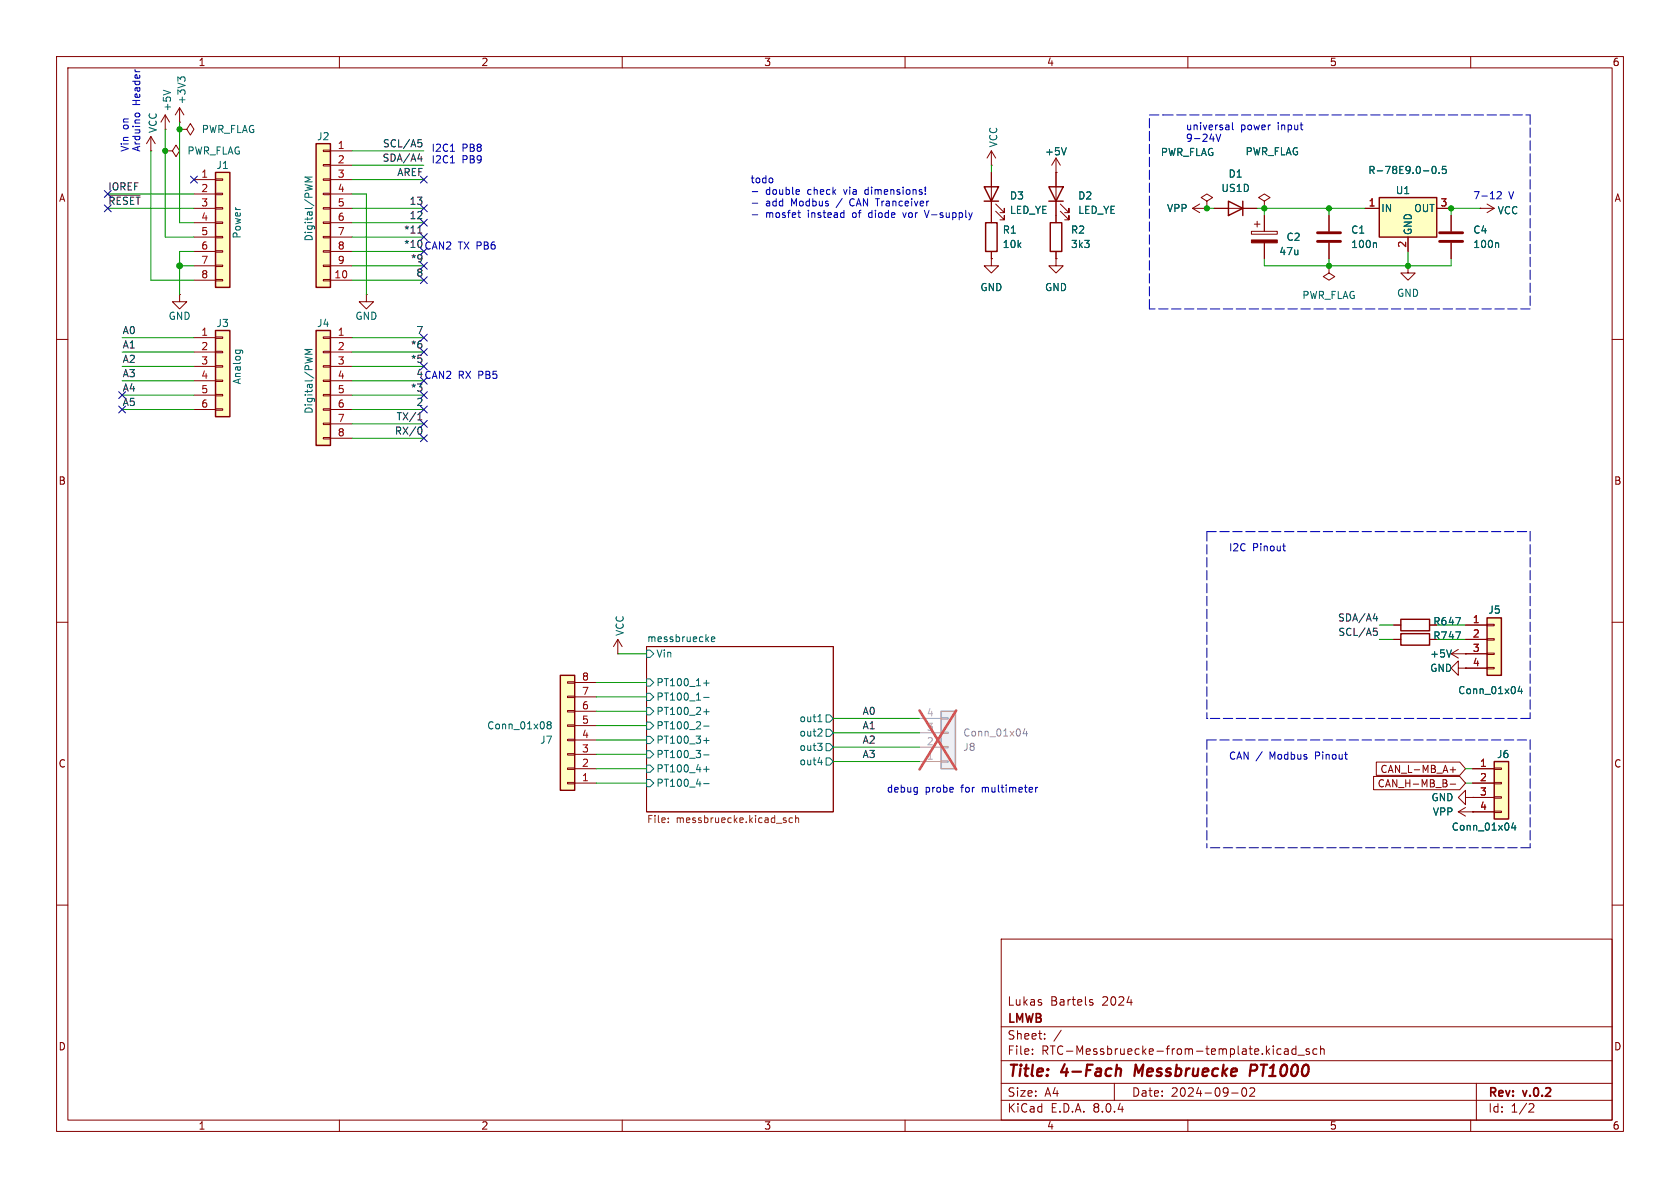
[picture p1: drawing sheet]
<svg xmlns="http://www.w3.org/2000/svg" width="297mm" height="210mm" viewBox="0 0 297 210" stroke-linecap="round" stroke-linejoin="round" font-family="sans-serif">
<g fill="none" stroke="#840000" stroke-width=".18">
<path d="M10 10h277v190h-277zM12 12h273v186h-273zM60 10v2M110 10v2M160 10v2M210 10v2M260 10v2M10 60h2M285 60h2M10 110h2M114.3 114.3h33v29.2h-33zM285 110h2"/>
<path d="M10 160h2M285 160h2M177 166h108v32h-108zM192.8 177.2l.4 .1v.2l-.2 .2h-.3M192.8 176.7l.4 .1M60 198v2M110 198v2M160 198v2M177 194.5h108M177 191.5h108M177 187.5h108M177 181.5h108"/>
<path d="M182.5 186.3v.1M182.5 185.5v.1M184.7 183.6v.1M184.7 182.8v.1M187.6 182.1l-1.3 2M197 191.5v3M210 198v2M217.7 193.2h1.2M219.7 192.4l.2-.1a.81 .81 0 0 1 .6 .6 .81 .81 0 0 1-.3 .8l-.2 .1a.81 .81 0 0 1-.3-1.4zM221 192.4l.5-.1 .2 .1 .1 .3-.9 1.1h.9M226.5 185.5l-.5-.1-.3 .3v.4l.2 .2h.6M227.1 185.5h.6v.9"/>
<path d="M227.7 185.8h-.5a.29 .29 0 0 0-.2 .3 .29 .29 0 0 0 .2 .3l.5-.1M229.1 185.5l-.4-.1-.3 .3v.4l.1 .2h.6M229.1 184.9v1.5M229.5 186.5h1.1M231.5 185.5l-.4-.1-.2 .2 .1 .2 .5 .2v.3h-.6M232.8 185.5l-.4-.1-.3 .3v.4l.1 .2h.6M233.5 185.5l.2-.1 .3 .1 .1 .9M233.5 184.9v1.5M260 198v2M261 191.5v6.5M270.5 195.1l.5 .1 .2 .3-1 1.1h1"/>
</g>
<path d="M197.7 188.9l.4 .1 .1 .2-.1 1M200.8 188.2l-.3 2M221.9 188.2h-.7l-.3 2M222 189.2l-1 .1" fill="none" stroke="#840000" stroke-width=".4"/>
<g fill="none" stroke="#006464" stroke-width=".18">
<path d="M114.3 114.9h.6l.7 .7-.7 .6h-.6zM125.8 113l.6-.1-.1-.3h-.3l-.2 .2v.6h.5M114.3 135.3h.6l.7 .6-.7 .6h-.6zM114.3 137.8h.6l.7 .6-.7 .7h-.6zM114.3 132.7h.6l.7 .7-.7 .6h-.6zM114.3 130.2h.6l.7 .6-.7 .6h-.6zM114.3 122.6h.6l.7 .6-.7 .6h-.6zM114.3 120h.6l.7 .7-.7 .6h-.6zM114.3 125.1h.6l.7 .6-.7 .7h-.6zM114.3 127.6h.6l.7 .7-.7 .6h-.6zM124.4 136h1M124.4 138.5h1"/>
<path d="M124.4 133.4h1M124.4 130.9h1M124.4 123.3h1M124.4 120.7h1M124.4 125.8h1M124.4 128.4h1M124.9 120.3v.9M124.9 125.3v1M124.9 130.4v1M124.9 135.5v1M144.5 131.4h.8l-.4 .5M144.6 134.8h.8"/>
<path d="M144.6 127.6h.7M144.8 126.5l.2-.2v1.3M145.2 131.9l.1 .2-.1 .5M145.2 128.9l.1 .2v.3l-.8 .7h.8M146 131.4h.7l.6 .7-.6 .6h-.7zM146 134h.7l.6 .6-.6 .7h-.7zM146 126.4h.7l.6 .6-.6 .6h-.7zM146 128.9h.7l.6 .6-.6 .7h-.7z"/>
</g>
<path d="M118.1 145.3v.1M118.1 144.6v.2M138.8 145l.2 .2-.2 .2M138.8 144.6h.2M140.1 144.6h-.4l-.2 .2 .1 .6h.5M140.6 144.7l.2-.1h.3l.1 .8M140.6 144.1v1.3" fill="none" stroke="#725600" stroke-width=".18"/>
<path d="M243.8 34.9h10.2v7h-10.2z" fill="#ffffc2"/>
<path d="M243.8 34.9h10.2v7h-10.2z" fill="none" stroke="#840000" stroke-width=".25"/>
<path d="M241.3 36.8h2.5M254 36.8h2.5M248.9 41.9v2.6M256.5 115.6l1.3 .7M256.5 115.6h2.6M257.8 118.1v-1.3l-1.3 1.3 1.3 1.3v-1.3h1.3M257.8 114.8l-1.3 .8M259.1 115.6h.1M259.1 118.1h.1" fill="none" stroke="#840000" stroke-width=".18"/>
<path d="M253.3 29.5l.2-.1a.68 .68 0 0 1 .4 .6 .68 .68 0 0 1-.4 .7l-.2-.1-.1-.4zM254.4 30.6v.1M255.6 29.4h-.6v.6l.1-.1 .5 .1 .1 .1-.1 .5-.1 .1-.5-.1M256.6 114.9l-.4 1.2" fill="none" stroke="#006464" stroke-width=".18"/>
<path d="M262.9 109.2h2.5v10.2h-2.5z" fill="#ffffc2"/>
<g fill="none" stroke="#840000" stroke-width=".18">
<path d="M64.8 52.1v1.2h1.2l-1.2 1.3-1.3-1.3h1.3M64.8 52.1h.1M234.9 47v1.3l1.1 .6-1.1 .6-1-.6 1-.6M234.9 47h.1M259.1 110.5h3.8M259.1 113h3.8M259.1 115.6h3.8M259.1 118.1h3.8M262.9 118h1.3v.2h-1.3zM262.9 115.4h1.3v.3h-1.3zM262.9 112.9h1.3v.3h-1.3zM262.9 110.4h1.3v.2h-1.3z"/>
<path d="M257.8 143.5l1.3 .8M257.8 143.5h2.5M259.1 141v-1.3l-1.3 1.3 1.3 1.2v-1.2h1.2M259.1 142.7l-1.3 .8M260.3 141h.1M260.3 143.5h.1"/>
</g>
<path d="M262.9 109.2h2.5v10.2h-2.5z" fill="none" stroke="#840000" stroke-width=".25"/>
<path d="M268.7 121.3l-.3 .9h.8M269 121.8v.8" fill="none" stroke="#006464" stroke-width=".18"/>
<path d="M264.2 134.6h2.5v10.2h-2.5z" fill="#ffffc2"/>
<path d="M260.3 135.9h3.9M260.3 138.4h3.9M264.2 138.3h1.2v.3h-1.2zM264.2 135.8h1.2v.2h-1.2zM260.3 141h3.9M260.3 143.5h3.9M264.2 143.4h1.2v.2h-1.2zM264.2 140.8h1.2v.3h-1.2z" fill="none" stroke="#840000" stroke-width=".18"/>
<path d="M264.2 134.6h2.5v10.2h-2.5z" fill="none" stroke="#840000" stroke-width=".25"/>
<path d="M267.5 145.4l-.3 .9h.8M267.8 145.9v.9" fill="none" stroke="#006464" stroke-width=".18"/>
<path d="M38.1 30.5h2.5v20.3h-2.5z" fill="#ffffc2"/>
<g fill="none" stroke="#840000" stroke-width=".18">
<path d="M29.2 26.7h1.3l.6-1 .6 1-.6 1-.6-1M29.2 26.7h.1M31.7 22.9h1.3l.7-1.1 .6 1.1-.6 1-.7-1M31.7 22.9h.1M34.3 31.8h3.8M34.3 34.3h3.8M34.3 36.8h3.8M34.3 39.4h3.8M38.1 39.2h1.3v.3h-1.3zM38.1 36.7h1.3v.3h-1.3zM38.1 34.2h1.3v.2h-1.3zM38.1 31.6h1.3v.3h-1.3z"/>
<path d="M234.9 38.1v2.8M34.3 41.9h3.8M34.3 44.5h3.8M34.3 47h3.8M34.3 49.5h3.8M38.1 49.4h1.3v.3h-1.3zM38.1 46.9h1.3v.2h-1.3zM38.1 44.3h1.3v.3h-1.3zM38.1 41.8h1.3v.2h-1.3zM234.9 42.9v2.8M248.9 47v1.3h1.3l-1.3 1.2-1.3-1.2h1.3M248.9 47h.1"/>
<path d="M109.2 115.6h.1M109.2 113l-.7 1.3M109.2 113v2.6M109.2 113l.8 1.3"/>
</g>
<path d="M38.1 30.5h2.5v20.3h-2.5z" fill="none" stroke="#840000" stroke-width=".25"/>
<path d="M232.9 42.7h4.1M232.9 41.1h4.1" fill="none" stroke="#840000" stroke-width=".51"/>
<path d="M243.2 42.9l.1 .2v.7" fill="none" stroke="#006464" stroke-width=".18"/>
<path d="M99.1 119.4h2.5v20.3h-2.5z" fill="#ffffc2"/>
<g fill="none" stroke="#840000" stroke-width=".18">
<path d="M31.7 19.1l-.7 1.2M31.7 19.1v2.5M31.7 19.1l.8 1.2M26.7 26.7h.1M26.7 24.1l-.8 1.3M26.7 24.1v2.6M26.7 24.1l.7 1.3M29.2 22.9h.1M29.2 20.3l-.8 1.3M29.2 20.3v2.6M29.2 20.3l.8 1.3M31.7 21.6h.1"/>
<path d="M175.3 29.2h.1M175.3 26.7v2.5M175.3 30.5v8.9M175.3 26.7l-.8 1.2M175.3 26.7l.7 1.2M176 37.3l1.5 1.6v-.8v.8h-.7M176 36.1l1.5 1.5v-.8v.8h-.7M210.8 36.8l1.3 .8M210.8 36.8h2.6M212.1 36.1l-1.3 .7M213.4 35.6l1-.7-1-.6-1.1 .6 1.1 .7v1.2M213.4 36.8h.1"/>
<path d="M214.6 36.8h7.6M221.7 39.6h1.1M222.2 39.1v1M223.5 35.6l1-.7-1-.6-1 .6 1 .7v1.2M223.5 36.8h.1M223.5 38.1v2.8M256.5 38.1v2.8M31.7 52.1v1.2h1.3l-1.3 1.3-1.2-1.3h1.2M31.7 52.1h.1M175.3 45.7v1.3h1.2l-1.2 1.3-1.3-1.3h1.3M175.3 45.7h.1M175.3 44.5v1.2"/>
<path d="M221.2 40.9h4.6v.5h-4.6zM223.5 42.9v2.8M256.5 42.9v2.8M246.4 110.5h1.2M252.7 110.5h1.3M100.3 120.5h1.3v.3h-1.3zM100.3 123.1h1.3v.2h-1.3zM100.3 125.6h1.3v.3h-1.3zM100.3 128.1h1.3v.3h-1.3zM100.3 130.7h1.3v.2h-1.3zM100.3 133.2h1.3v.3h-1.3zM100.3 135.8h1.3v.2h-1.3z"/>
<path d="M100.3 138.3h1.3v.3h-1.3zM101.6 138.4h3.8M101.6 135.9h3.8M101.6 133.4h3.8M101.6 130.8h3.8M101.6 128.3h3.8M101.6 125.7h3.8M101.6 123.2h3.8M101.6 120.7h3.8"/>
</g>
<path d="M174 33h2.5l-1.2 2.6zM174 35.6h2.5M174.2 39.4h2.1v5.1h-2.1zM217.2 35.6l2.5 1.2-2.5 1.3zM219.7 35.6v2.5M99.1 119.4h2.5v20.3h-2.5zM247.6 109.5h5.1v2h-5.1z" fill="none" stroke="#840000" stroke-width=".25"/>
<path d="M28.9 16l1.2 .4M31.9 14l-.5-.4v.8M31.9 13.8l.3-.2h.3l.2 .2M264.8 42.9l.1 .2v.7M97 128.1l-.3-.2 .3-.3h.2l.2 .2-.2 .3M97 128.1l-.3 .3 .1 .3 .2 .1h.3l.1-.2v-.4l-.2-.1M97 128.1h.2" fill="none" stroke="#006464" stroke-width=".18"/>
<path d="M221.2 42.4h4.6v.5h-4.6z" fill="#840000" stroke="#840000" stroke-width=".18"/>
<path d="M254.5 42.7h4.1M254.5 41.1h4.1" fill="none" stroke="#840000" stroke-width=".51"/>
<path d="M166.4 125.7h2.5v10.2h-2.5z" fill="#f0f0f0"/>
<path d="M162.6 134.6h3.8M162.6 132.1h3.8M162.6 129.5h3.8M162.6 127h3.8M166.4 126.9h1.2v.2h-1.2zM166.4 129.4h1.2v.3h-1.2zM166.4 132h1.2v.2h-1.2zM166.4 134.5h1.2v.2h-1.2z" fill="none" stroke="#a1a1a1" stroke-width=".18"/>
<path d="M166.4 125.7h2.5v10.2h-2.5z" fill="none" stroke="#a1a1a1" stroke-width=".25"/>
<path d="M181.2 128.8l-.3 .9h.8M181.5 129.3v.8" fill="none" stroke="#989898" stroke-width=".18"/>
<path d="M162.6 125.6l6.4 10.4M169 125.6l-6.4 10.4" fill="none" stroke="#e65255" stroke-width=".46"/>
<path d="M38.1 58.4h2.5v15.3h-2.5z" fill="#ffffc2"/>
<path d="M34.3 59.7h3.8M38.1 59.6h1.3v.2h-1.3zM34.3 62.2h3.8M34.3 64.8h3.8M34.3 67.3h3.8M34.3 69.9h3.8M34.3 72.4h3.8M38.1 72.3h1.3v.2h-1.3zM38.1 69.7h1.3v.3h-1.3zM38.1 67.2h1.3v.2h-1.3zM38.1 64.6h1.3v.3h-1.3zM38.1 62.1h1.3v.3h-1.3z" fill="none" stroke="#840000" stroke-width=".18"/>
<path d="M38.1 58.4h2.5v15.3h-2.5z" fill="none" stroke="#840000" stroke-width=".25"/>
<path d="M41.6 61.9h1.1l.2 .2M41.7 61.9l-.1 .4M42.4 61.9l.1 .4" fill="none" stroke="#006464" stroke-width=".18"/>
<path d="M55.9 58.4h2.5v20.3h-2.5z" fill="#ffffc2"/>
<g fill="none" stroke="#840000" stroke-width=".18">
<path d="M186.7 30.5h.1M186.7 27.9l-.8 1.3M186.7 27.9v2.6M186.7 27.9l.8 1.3M261.6 36.8h.1M261.6 36.8h2.6M262.9 36.1l1.3 .7M264.2 36.8l-1.3 .8M57.1 59.6h1.3v.2h-1.3zM58.4 59.7h3.8M57.1 77.3h1.3v.3h-1.3zM57.1 74.8h1.3v.3h-1.3z"/>
<path d="M57.1 72.3h1.3v.2h-1.3zM57.1 69.7h1.3v.3h-1.3zM57.1 67.2h1.3v.2h-1.3zM57.1 64.6h1.3v.3h-1.3zM57.1 62.1h1.3v.3h-1.3zM58.4 62.2h3.8M58.4 64.8h3.8M58.4 67.3h3.8M58.4 69.9h3.8M58.4 72.4h3.8M58.4 74.9h3.8M58.4 77.5h3.8"/>
</g>
<path d="M55.9 58.4h2.5v20.3h-2.5z" fill="none" stroke="#840000" stroke-width=".25"/>
<path d="M188.5 26.1l-.4 1.3M55.2 61.8h-1.3l.9 .4-.9 .4h1.3" fill="none" stroke="#006464" stroke-width=".18"/>
<path d="M55.9 25.4h2.5v25.4h-2.5z" fill="#ffffc2"/>
<g fill="none" stroke="#840000" stroke-width=".18">
<path d="M57.1 39.2h1.3v.3h-1.3zM57.1 36.7h1.3v.3h-1.3zM57.1 34.2h1.3v.2h-1.3zM57.1 31.6h1.3v.3h-1.3zM57.1 29.1h1.3v.2h-1.3zM57.1 26.5h1.3v.3h-1.3zM58.4 26.7h3.8M58.4 29.2h3.8M58.4 31.8h3.8M58.4 34.3h3.8M58.4 36.8h3.8M58.4 39.4h3.8"/>
<path d="M175.3 30.5v2.5M175.3 35.6v3.8M186.7 30.5h.1M186.7 30.5v8.9M187.5 37.3l1.5 1.6v-.8v.8h-.8M187.5 36.1l1.5 1.5v-.8v.8h-.8M213.4 36.8h.1M214.6 36.8h2.6M219.7 36.8h2.5M223.5 36.8h.1M223.5 38.1v2.8M234.9 38.1v2.8"/>
<path d="M241.3 36.8h2.5M254 36.8h2.5M256.5 38.1v2.8M261.6 36.8h.1M57.1 49.4h1.3v.3h-1.3zM57.1 46.9h1.3v.2h-1.3zM57.1 44.3h1.3v.3h-1.3zM57.1 41.8h1.3v.2h-1.3zM58.4 49.5h3.8M58.4 41.9h3.8M58.4 44.5h3.8M58.4 47h3.8"/>
<path d="M175.3 45.7h.1M175.3 44.5v1.2M186.7 45.7v1.3h1.3l-1.3 1.3-1.3-1.3h1.3M186.7 45.7h.1M186.7 44.5v1.2M223.5 42.9v2.8M234.9 42.9v2.8M248.9 41.9v2.6M256.5 42.9v2.8M246.4 113h1.2M246.4 110.5h1.2M252.7 113h1.3"/>
<path d="M252.7 110.5h1.3M259.1 118.1h.1M259.1 115.6h.1M259.1 113h3.8M259.1 110.5h3.8M259.1 115.6h3.8M259.1 118.1h3.8M242.8 137.3h15.3l1 1.1-1 1.2h-15.3zM243.3 134.7h14.8l1 1.2-1 1.2h-14.8zM256.4 138.6h.9M256.4 136.1h.9M256.9 135.6v1"/>
<path d="M260.3 135.9h3.9M260.3 138.4h3.9M260.3 143.5h.1M260.3 141h.1M260.3 141h3.9M260.3 143.5h3.9"/>
</g>
<path d="M55.9 25.4h2.5v25.4h-2.5zM185.4 33h2.6l-1.3 2.6zM185.4 35.6h2.6M185.7 39.4h2v5.1h-2zM247.6 112h5.1v2h-5.1z" fill="none" stroke="#840000" stroke-width=".25"/>
<path d="M55.2 31.3h-1.3l.9 .4-.9 .4h1.3M188.5 26.1l-.4 1.3M253.3 29.5l.2-.1a.68 .68 0 0 1 .4 .6 .68 .68 0 0 1-.4 .7l-.2-.1-.1-.4zM254.4 30.6v.1M255.6 29.4h-.6v.6l.1-.1 .5 .1 .1 .1-.1 .5-.1 .1-.5-.1M243.2 42.9l.1 .2v.7M264.8 42.9l.1 .2v.7M256.6 114.9l-.4 1.2M268.7 121.3l-.3 .9h.8M269 121.8v.8M267.5 145.4l-.3 .9h.8M267.8 145.9v.9" fill="none" stroke="#006464" stroke-width=".18"/>
<g fill="none" stroke="#0f0f0f" stroke-width=".18">
<path d="M19.3 34.5h5.5M73.9 28.1h.7M73.9 24.7h.6M74 25.2h.3l.3 .2-.1 .4-.5 .2M74.5 27.7v.8M73.9 41.2h.7M73.9 74.2h.7M74 73.3l.2-.3v1.2M74.2 75.5a.68 .68 0 0 1 .4 .6 .68 .68 0 0 1-.4 .7M242.8 109.4h.8M242.8 111.1h.6M243 111.5h.3l.2 .3-.1 .5h-.4"/>
<path d="M243.4 108.9v.9"/>
</g>
<g fill="none" stroke="#0000c2" stroke-width=".18">
<path d="M23.9 20.4v-.3l.2-.1 .5 .1 .1 .3M79.6 26.8h.8M79.6 28.8h.8M133 33.9h1M133 35.9h1M133 38h1M136.6 31.6v.6M141 37.6h.5M141.2 33.5l.1 .3-.6 .1M141.2 38.3l.3 .1M141.3 34.3l-.1 .1M149.1 37.6l.1 .1"/>
<path d="M149.2 37.2v1.2M149.2 38.4h-.1M159.6 37.6l.3 .8M163.4 37.2l.4 1.2M163.6 34.2v.2M163.6 33.1v.8M215 23.7l.4 1.3 .4-1.3M217.1 22.1l.2 .2v.6M217.3 22.9h-.5M217.3 22.4l-.5 .1M217.9 21.7v1.1l.2 .1M264.7 34l.5-.1 .2 .3-.8 .9h.8"/>
<path d="M226.8 96.5h.4M227 97.3l.2 .1M162 139.2h.2M162.2 139.2l-.1 1.1M162.2 140h-.2M183.1 139.2v.8M183.5 139.2l-.4 .2"/>
</g>
<g fill="none" stroke="#0000c2" stroke-width=".18" stroke-dasharray="1.7 .6">
<path d="M203.2 20.3h2.5M205.7 20.3h64.8M270.5 20.3v34.3M203.2 54.6v-34.3M270.5 54.6h-67.3M213.4 94h57.1M213.4 94v33M270.5 94v33M213.4 130.8h57.1M213.4 127h.1M213.4 130.8v19.1M270.5 130.8v19.1"/>
<path d="M270.5 127h-57.1M270.5 149.9h-57.1"/>
</g>
<g fill="none" stroke="#009600" stroke-width=".18">
<path d="M19 34.3h15.3M19 36.8h15.3M26.7 26.7v22.8h7.6M29.2 22.9v19h5.1M31.7 21.6v17.8h2.6M62.2 34.3h2.6v17.8M62.2 39.4h12.7M62.2 26.7h12.7M62.2 36.8h12.7M62.2 31.8h12.7M62.2 29.2h12.7M175.3 29.2v1.3"/>
<path d="M213.4 36.8h1.2M222.2 36.8h19.1M223.5 36.8v1.3M234.9 36.8v1.3M261.6 36.8h-5.1v1.3M21.6 59.7h12.7M31.7 47h2.6M34.3 44.5h-2.6v7.6M62.2 59.7h12.7M62.2 47h12.7M62.2 44.5h12.7M62.2 41.9h12.7"/>
<path d="M62.2 49.5h12.7M223.5 45.7v1.3h33v-1.3M234.9 45.7v1.3M248.9 44.5v2.5M21.6 62.2h12.7M21.6 64.8h12.7M21.6 72.4h12.7M21.6 67.3h12.7M21.6 69.9h12.7M62.2 62.2h12.7M62.2 64.8h12.7M62.2 77.5h12.7"/>
<path d="M62.2 72.4h12.7M62.2 74.9h12.7M62.2 67.3h12.7M62.2 69.9h12.7M109.2 115.6h5.1M243.8 113h2.6M243.8 110.5h2.6M254 113h5.1M254 110.5h5.1M105.4 138.4h8.9M105.4 128.3h8.9M105.4 130.8h8.9"/>
<path d="M105.4 133.4h8.9M105.4 125.7h8.9M105.4 123.2h8.9M105.4 120.7h8.9M105.4 135.9h8.9M147.3 134.6h15.3M147.3 129.5h15.3M147.3 132.1h15.3M147.3 127h15.3M259.1 138.4h1.2M259.1 135.9h1.2"/>
</g>
<g fill="none" stroke="#000084" stroke-width=".18">
<path d="M18.4 33.7l1.3 1.2M18.4 36.2l1.3 1.2M19.7 33.7l-1.3 1.2M19.7 36.2l-1.3 1.2M33.7 31.1l1.2 1.3M34.9 31.1l-1.2 1.3M74.3 36.2l1.2 1.2M74.3 31.1l1.2 1.3M74.3 38.8l1.2 1.2M75.5 36.2l-1.2 1.2M75.5 31.1l-1.2 1.3M75.5 38.8l-1.2 1.2"/>
<path d="M74.3 43.8l1.2 1.3M74.3 41.3l1.2 1.2M74.3 46.4l1.2 1.2M74.3 48.9l1.2 1.2M74.3 59.1l1.2 1.2M75.5 43.8l-1.2 1.3M75.5 41.3l-1.2 1.2M75.5 46.4l-1.2 1.2M75.5 48.9l-1.2 1.2M75.5 59.1l-1.2 1.2M21 71.8l1.2 1.2M21 69.2l1.2 1.3"/>
<path d="M22.2 71.8l-1.2 1.2M22.2 69.2l-1.2 1.3M74.3 66.7l1.2 1.2M74.3 74.3l1.2 1.2M74.3 64.2l1.2 1.2M74.3 61.6l1.2 1.2M74.3 69.2l1.2 1.3M74.3 71.8l1.2 1.2M74.3 76.9l1.2 1.2M75.5 66.7l-1.2 1.2M75.5 74.3l-1.2 1.2M75.5 64.2l-1.2 1.2"/>
<path d="M75.5 61.6l-1.2 1.2M75.5 69.2l-1.2 1.3M75.5 71.8l-1.2 1.2M75.5 76.9l-1.2 1.2"/>
</g>
<g fill="#009600" stroke="#009600" stroke-width=".18">
<circle cx="31.7" cy="22.9" r=".46"/>
<circle cx="256.5" cy="36.8" r=".46"/>
<circle cx="248.9" cy="47" r=".46"/>
<circle cx="234.9" cy="47" r=".46"/>
<circle cx="234.9" cy="36.8" r=".46"/>
<circle cx="31.8" cy="47" r=".51"/>
<circle cx="29.2" cy="26.7" r=".46"/>
<circle cx="213.4" cy="36.8" r=".46"/>
<circle cx="223.5" cy="36.8" r=".46"/>
</g>
<g font-size="2.8" fill="#840000">
<text x="178" y="190.9">Title:</text>
<text x="187.7" y="190.9">4-Fach</text>
<text x="201.4" y="190.9">Messbruecke</text>
<text x="222.6" y="190.9">PT1000</text>
</g>
<g font-size="2.1" fill="#840000">
<text x="178" y="178">Lukas</text>
<text x="185.7" y="178">Bartels</text>
<text x="194.9" y="178">2024</text>
<text x="178" y="184">Sheet:</text>
<text x="178" y="181.2">LMWB</text>
<text x="178" y="186.7">File:</text>
<text x="184.1" y="186.7">RTC-Messbruecke-from-template.kicad_sch</text>
<text x="178" y="196.9">KiCad</text>
<text x="178" y="194.1">Size:</text>
<text x="184.7" y="194.1">A4</text>
<text x="185.7" y="196.9">E.D.A.</text>
<text x="193.3" y="196.9">8.0.4</text>
<text x="200" y="194.1">Date:</text>
<text x="207" y="194.1">2024-09-02</text>
<text x="263" y="194.3">Rev:</text>
<text x="263" y="196.9">Id:</text>
<text x="267.1" y="196.9">1/2</text>
<text x="269.4" y="194.3">v.0.2</text>
</g>
<g font-size="1.8" fill="#840000">
<text x="35" y="11.9">1</text>
<text x="85" y="11.9">2</text>
<text x="135" y="11.9">3</text>
<text x="185" y="11.9">4</text>
<text x="235" y="11.9">5</text>
<text x="285" y="11.9">6</text>
<text x="10.3" y="35.9">A</text>
<text x="285.3" y="35.9">A</text>
<text x="10.3" y="85.9">B</text>
<text x="285.3" y="85.9">B</text>
<text x="10.3" y="135.9">C</text>
<text x="243.9" y="136.8">CAN_L-MB_A+</text>
<text x="285.3" y="135.9">C</text>
<text x="243.5" y="139.4">CAN_H-MB_B-</text>
<text x="10.3" y="185.9">D</text>
<text x="285.3" y="185.9">D</text>
<text x="35" y="199.9">1</text>
<text x="85" y="199.9">2</text>
<text x="135" y="199.9">3</text>
<text x="185" y="199.9">4</text>
<text x="235" y="199.9">5</text>
<text x="285" y="199.9">6</text>
</g>
<g font-size="1.8" fill="#0000c2">
<text x="23" y="22.9" transform="rotate(-90 23 22.9)">on</text>
<text x="25" y="18.7" transform="rotate(-90 25 18.7)">Header</text>
<text x="209.5" y="23.1">universal</text>
<text x="219.3" y="23.1">power</text>
<text x="226" y="23.1">input</text>
<text x="23" y="26.9" transform="rotate(-90 23 26.9)">Vin</text>
<text x="25" y="26.9" transform="rotate(-90 25 26.9)">Arduino</text>
<text x="76.2" y="26.9">I2C1</text>
<text x="76.2" y="29">I2C1</text>
<text x="81.7" y="26.9">PB8</text>
<text x="81.7" y="29">PB9</text>
<text x="209.5" y="25.2">9-24V</text>
<text x="132.6" y="32.6">todo</text>
<text x="135.3" y="34.6">double</text>
<text x="142.9" y="34.6">check</text>
<text x="149.5" y="34.6">via</text>
<text x="153.4" y="34.6">dimensions!</text>
<text x="260.3" y="35.3">7-12</text>
<text x="266.7" y="35.3">V</text>
<text x="135.3" y="36.7">add</text>
<text x="135.3" y="38.7">mosfet</text>
<text x="139.9" y="36.7">Modbus</text>
<text x="142.9" y="38.7">instead</text>
<text x="148.2" y="36.7">/</text>
<text x="150.7" y="36.7">CAN Tranceiver</text>
<text x="151" y="38.7">of</text>
<text x="154" y="38.7">diode</text>
<text x="160.3" y="38.7">vor</text>
<text x="164.4" y="38.7">V-supply</text>
<text x="71.3" y="43.9">*10 CAN2</text>
<text x="81" y="44.2">TX PB6</text>
<text x="73.5" y="66.8">4 CAN2</text>
<text x="81" y="67.1">RX PB5</text>
<text x="217.2" y="97.5">I2C</text>
<text x="221.4" y="97.5">Pinout</text>
<text x="217.2" y="134.4">CAN /</text>
<text x="224.5" y="134.4">Modbus</text>
<text x="232.8" y="134.4">Pinout</text>
<text x="156.7" y="140.3">debug</text>
<text x="163.5" y="140.3">probe</text>
<text x="170" y="140.3">for</text>
<text x="173.9" y="140.3">multimeter</text>
</g>
<g font-size="1.8" fill="#006464">
<text x="27.9" y="23.6" transform="rotate(-90 27.9 23.6)">VCC</text>
<text x="30.4" y="19.8" transform="rotate(-90 30.4 19.8)">+5V</text>
<text x="33" y="18.5" transform="rotate(-90 33 18.5)">+3V3</text>
<text x="35.6" y="23.7">PWR_FLAG</text>
<text x="33" y="27.5">PWR_FLAG</text>
<text x="56" y="25">J2</text>
<text x="176.5" y="26.2" transform="rotate(-90 176.5 26.2)">VCC</text>
<text x="184.7" y="27.7">+5V</text>
<text x="205.1" y="27.8">PWR_FLAG</text>
<text x="220.1" y="27.7">PWR_FLAG</text>
<text x="38.2" y="30.1">J1</text>
<text x="178.4" y="35.5">D3</text>
<text x="190.5" y="35.5">D2</text>
<text x="215.8" y="34.1">US1D</text>
<text x="217.1" y="31.6">D1</text>
<text x="241.8" y="31">R-78E9.0-0.5</text>
<text x="246.7" y="34.5">U1</text>
<text x="177.2" y="41.5">R1</text>
<text x="178.4" y="38">LED_YE</text>
<text x="189.2" y="41.5">R2</text>
<text x="190.5" y="38">LED_YE</text>
<text x="206.2" y="37.7">VPP</text>
<text x="238.8" y="41.5">C1</text>
<text x="244.1" y="37.7">IN</text>
<text x="249.8" y="41.7" transform="rotate(-90 249.8 41.7)">GND</text>
<text x="249.9" y="37.7">OUT</text>
<text x="260.4" y="41.5">C4</text>
<text x="264.7" y="38.1">VCC</text>
<text x="42.8" y="42.3" transform="rotate(-90 42.8 42.3)">Power</text>
<text x="55.5" y="42.8" transform="rotate(-90 55.5 42.8)">Digital/PWM</text>
<text x="177.2" y="44">10k</text>
<text x="189.2" y="44">3k3</text>
<text x="226.1" y="45.3">47u</text>
<text x="227.3" y="42.8">C2</text>
<text x="238.8" y="44">100n</text>
<text x="260.4" y="44">100n</text>
<text x="173.2" y="51.7">GND</text>
<text x="184.7" y="51.7">GND</text>
<text x="230.1" y="53.1">PWR_FLAG</text>
<text x="246.9" y="52.7">GND</text>
<text x="29.7" y="56.7">GND</text>
<text x="38.2" y="58">J3</text>
<text x="56" y="58">J4</text>
<text x="62.7" y="56.7">GND</text>
<text x="42.8" y="68" transform="rotate(-90 42.8 68)">Analog</text>
<text x="55.5" y="73.2" transform="rotate(-90 55.5 73.2)">Digital/PWM</text>
<text x="110.5" y="112.5" transform="rotate(-90 110.5 112.5)">VCC</text>
<text x="114.3" y="113.6">messbruecke</text>
<text x="253.3" y="110.7">R6</text>
<text x="253.3" y="113.3">R7</text>
<text x="255.9" y="110.7">47</text>
<text x="255.9" y="113.3">47</text>
<text x="263" y="108.7">J5</text>
<text x="116" y="116.4">Vin</text>
<text x="252.7" y="116.4">+5V</text>
<text x="252.7" y="119">GND</text>
<text x="116" y="124.1">PT100_1-</text>
<text x="116" y="121.5">PT100_1+</text>
<text x="257.7" y="122.9">Conn_01x04</text>
<text x="86" y="129.1">Conn_01x08</text>
<text x="95.4" y="131.7">J7</text>
<text x="116" y="131.7">PT100_3+</text>
<text x="116" y="126.6">PT100_2+</text>
<text x="116" y="129.1">PT100_2-</text>
<text x="141.2" y="127.9">out1</text>
<text x="141.2" y="130.4">out2</text>
<text x="116" y="136.8">PT100_4+</text>
<text x="116" y="134.2">PT100_3-</text>
<text x="141.2" y="132.9">out3</text>
<text x="141.2" y="135.5">out4</text>
<text x="264.6" y="134.2">J6</text>
<text x="116" y="139.3">PT100_4-</text>
<text x="253" y="141.8">GND</text>
<text x="253.2" y="144.4">VPP</text>
<text x="256.6" y="147">Conn_01x04</text>
</g>
<g font-size="1.8" fill="#a90000">
<text x="59.6" y="26.4">1</text>
<text x="59.6" y="29">2</text>
<text x="35.5" y="31.5">1</text>
<text x="35.5" y="34">2</text>
<text x="59.6" y="31.5">3</text>
<text x="59.6" y="34">4</text>
<text x="35.5" y="36.6">3</text>
<text x="35.5" y="39.1">4</text>
<text x="35.5" y="41.7">5</text>
<text x="59.6" y="36.6">5</text>
<text x="59.6" y="39.1">6</text>
<text x="59.6" y="41.7">7</text>
<text x="241.9" y="36.6">1</text>
<text x="254.6" y="36.6">3</text>
<text x="35.5" y="44.2">6</text>
<text x="35.5" y="46.7">7</text>
<text x="59.6" y="44.2">8</text>
<text x="59.6" y="46.7">9</text>
<text x="248.7" y="43.9" transform="rotate(-90 248.7 43.9)">2</text>
<text x="35.5" y="49.3">8</text>
<text x="59" y="49.3">10</text>
<text x="35.5" y="59.4">1</text>
<text x="59.6" y="59.4">1</text>
<text x="35.5" y="62">2</text>
<text x="35.5" y="64.5">3</text>
<text x="59.6" y="62">2</text>
<text x="59.6" y="64.5">3</text>
<text x="35.5" y="67.1">4</text>
<text x="35.5" y="69.6">5</text>
<text x="59.6" y="67.1">4</text>
<text x="59.6" y="69.6">5</text>
<text x="35.5" y="72.1">6</text>
<text x="59.6" y="72.1">6</text>
<text x="59.6" y="74.7">7</text>
<text x="59.6" y="77.2">8</text>
<text x="260.3" y="110.2">1</text>
<text x="260.3" y="112.8">2</text>
<text x="260.3" y="115.3">3</text>
<text x="260.3" y="117.9">4</text>
<text x="102.8" y="125.5">6</text>
<text x="102.8" y="122.9">7</text>
<text x="102.8" y="120.4">8</text>
<text x="102.8" y="130.6">4</text>
<text x="102.8" y="128">5</text>
<text x="102.8" y="135.6">2</text>
<text x="102.8" y="133.1">3</text>
<text x="261.5" y="135.6">1</text>
<text x="102.8" y="138.2">1</text>
<text x="261.5" y="138.2">2</text>
<text x="261.5" y="140.7">3</text>
<text x="261.5" y="143.3">4</text>
</g>
<g font-size="1.8" fill="#0f0f0f">
<text x="67.5" y="28.7">SDA/A4</text>
<text x="67.6" y="26.1">SCL/A5</text>
<text x="19" y="33.8">IOREF</text>
<text x="70.1" y="31.2">AREF</text>
<text x="19" y="36.3">~{RESET}</text>
<text x="71.3" y="41.4">*11</text>
<text x="72.3" y="36.3">13</text>
<text x="72.3" y="38.8">12</text>
<text x="72.5" y="46.5">*9</text>
<text x="73.5" y="49">8</text>
<text x="21.6" y="59.2">A0</text>
<text x="73.5" y="59.2">7</text>
<text x="21.6" y="64.2">A2</text>
<text x="21.6" y="61.7">A1</text>
<text x="72.5" y="61.7">*6</text>
<text x="72.5" y="64.2">*5</text>
<text x="21.6" y="69.3">A4</text>
<text x="21.6" y="71.9">A5</text>
<text x="21.6" y="66.8">A3</text>
<text x="72.5" y="69.3">*3</text>
<text x="73.5" y="71.9">2</text>
<text x="69.7" y="76.9">RX/0</text>
<text x="70" y="74.4">TX/1</text>
<text x="236.4" y="110">SDA/A4</text>
<text x="236.5" y="112.5">SCL/A5</text>
<text x="152.4" y="126.5">A0</text>
<text x="152.4" y="131.5">A2</text>
<text x="152.4" y="129">A1</text>
<text x="152.4" y="134.1">A3</text>
</g>
<g font-size="1.8" fill="#aaa">
<text x="163.8" y="131.8">2</text>
<text x="163.8" y="129.3">3</text>
<text x="163.8" y="126.7">4</text>
<text x="163.8" y="134.4">1</text>
</g>
<g font-size="1.8" fill="#989898">
<text x="170.2" y="130.4">Conn_01x04</text>
<text x="170.2" y="132.9">J8</text>
</g>
<g font-size="1.8" fill="#725600">
<text x="114.3" y="145.8">File:</text>
<text x="119.5" y="145.8">messbruecke.kicad_sch</text>
</g>
</svg>
